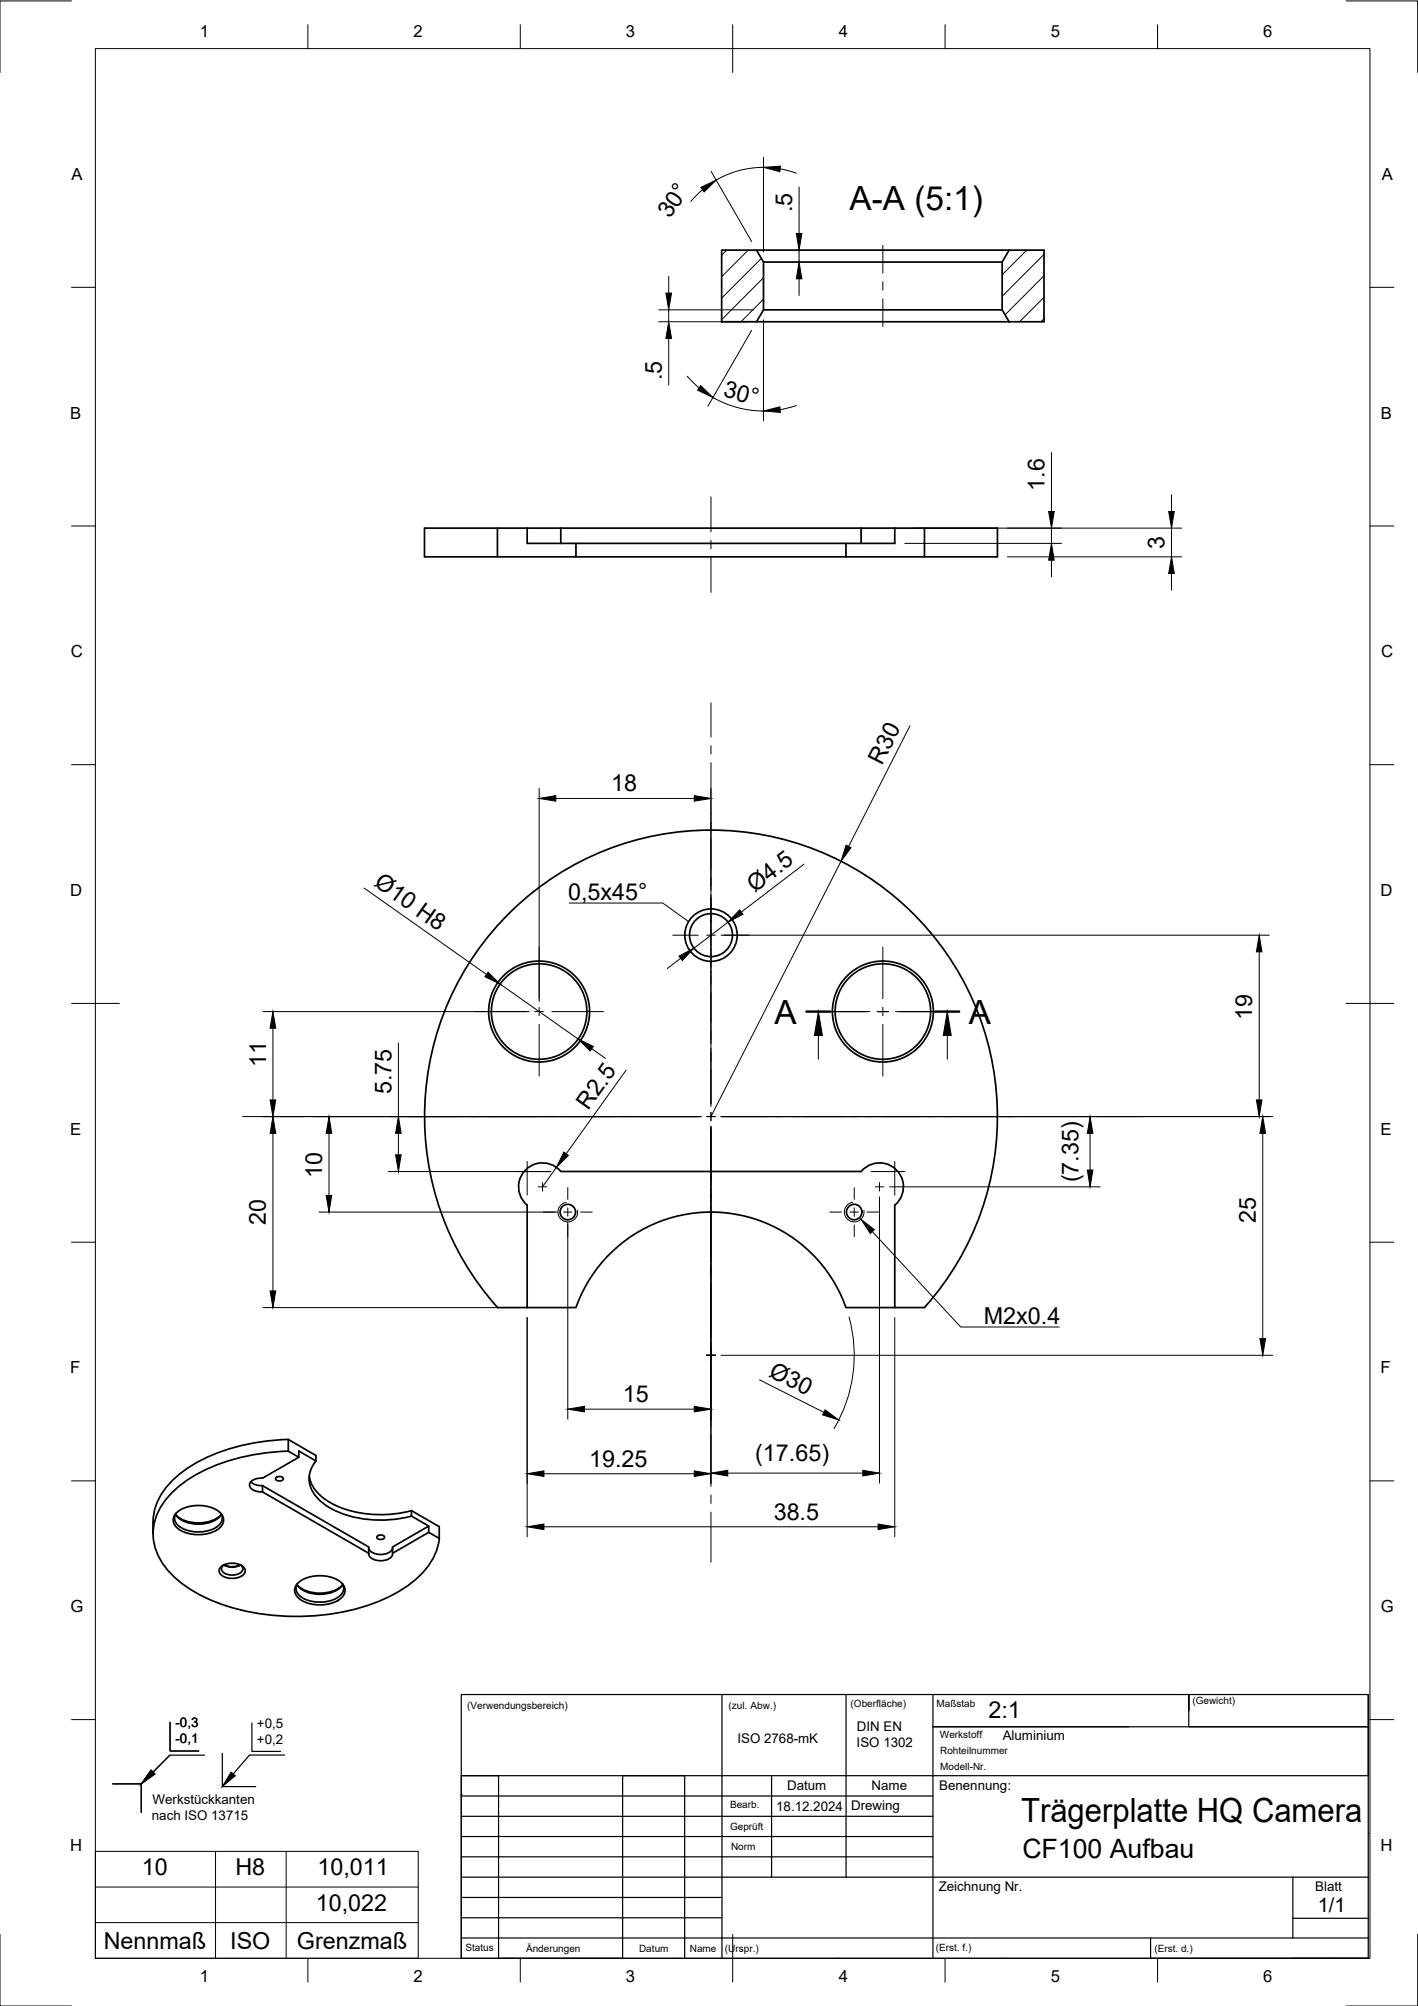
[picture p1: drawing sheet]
<svg xmlns="http://www.w3.org/2000/svg" width="297mm" height="420mm" viewBox="0 0 297 420" stroke-linecap="round" stroke-linejoin="round" font-family="sans-serif">
<!-- layer: Visible -->
<g fill="none" stroke="#000" stroke-width=".36">
<path d="M151.2 52.4h7.3l1.4 2.5v10l-1.4 2.5h-7.3zM158.5 52.4h52.9M159.9 54.9h50M211.4 52.4h7.3v15h-7.3l-1.5-2.5v-10zM158.5 67.4h52.9M159.9 64.9h50M88.9 110.6h120v6h-120zM104.2 110.6v6M110.4 110.6v3.2h77v-3.2M117.5 110.6v3.2M120.6 113.8v2.8M177.2 113.8v2.8"/>
<path d="M180.4 110.6v3.2M193.7 110.6v6M180.4 245.4h-62.9a5 5 0 0 0-7.4-.4 5 5 0 0 0 .3 7.4v21.5h-6.2M180.4 245.4a5 5 0 0 1 7.4-.4 5 5 0 0 1-.4 7.4v21.5h6.3M110.4 273.9h10.2a30 30 0 0 1 28.3-20 30 30 0 0 1 28.3 20h10.2M193.7 273.9a60 60 0 0 0-3.1-83.2 60 60 0 0 0-83.3 0 60 60 0 0 0-3.1 83.2M36.8 317.2a5.7 5.7 0 0 0 5.6 2l.8-.1a4.5 4.5 0 0 0 3.2-1.9M36.9 317a2.06 2.06 0 0 0 1 2.9 7.5 7.5 0 0 0 7.9-.4 1.91 1.91 0 0 0 .5-2.5M36.9 317.3a7.5 7.5 0 0 0 9.3 0M37.1 316.7a7.8 7.8 0 0 1 8.9 0 2.06 2.06 0 0 1 0 3.4 7.8 7.8 0 0 1-8.9 0 2.06 2.06 0 0 1 0-3.4zM52.5 310.4a3.1 3.1 0 0 0 2.5 .8M55 312.5l22.2 12.8"/>
<path d="M55 311.2l22.2 12.8v1.3M55 311.2v1.3M57.8 309.5l.7-.3a.59 .59 0 0 1 .8 .7l-.8 .3a.59 .59 0 0 1-.7-.7zM60.4 304l2.2 1.2-7.6 4.4-1.1 .1a1.47 1.47 0 0 0-1.5 1.8 2.92 2.92 0 0 0 2.6 1M60.4 301.5l5.8 3.4v1.1M60.4 301.5v2.5M60.4 301.5a41 41 0 0 0-20.9 5.9 15.1 15.1 0 0 0-7.3 9.9l-.2 3.9M60.4 303.9a40.5 40.5 0 0 0-21.8 6.5 14.3 14.3 0 0 0-6.5 9.8 12.2 12.2 0 0 0 4.5 10.2 34.2 34.2 0 0 0 17.9 7.6 47.1 47.1 0 0 0 28-4.1 18.2 18.2 0 0 0 8.9-9l.6-2.7M62.6 305.2v-1.3l3.6 2.1M64.8 309.2a7.8 7.8 0 0 0 4.2 5.4 23.5 23.5 0 0 0 17.2 1.8M66.2 306a5.7 5.7 0 0 0 1 8.4 19.8 19.8 0 0 0 13.5 4 24.1 24.1 0 0 0 5.5-.9M86.2 316.4l5.8 3.4v2.4l-2.2-1.2-7.6 4.3"/>
<path d="M86.2 317.5l3.6 2.1-7.6 4.4v1.3M86.2 316.4v1.1M89.8 319.6v1.4M46.2 328.2a3.7 3.7 0 0 1 5.1 .4 1.66 1.66 0 0 1-1.8 1.9l-.6 .1a3.1 3.1 0 0 1-2.9-1.2v-.8zM46.9 327.8a.96 .96 0 0 0-.5 .9 .96 .96 0 0 0 .7 .9 3 3 0 0 0 3.7-.7l-.1-.8-.3-.3M46.9 327.8a3.4 3.4 0 0 0 3.5 0M46.9 327.8a4.3 4.3 0 0 0 3.5 0M62.2 331.9a5.7 5.7 0 0 0 5.6 2l.8-.1a4.5 4.5 0 0 0 3.2-1.9M62.3 331.7a2.06 2.06 0 0 0 1 2.9 7.5 7.5 0 0 0 8-.4 1.91 1.91 0 0 0 .4-2.5M62.3 332.1a7.5 7.5 0 0 0 9.4 0M62.6 331.4a7.8 7.8 0 0 1 8.8 0 2.06 2.06 0 0 1 0 3.4 7.8 7.8 0 0 1-8.8 0 2.06 2.06 0 0 1 0-3.4zM77.2 325.3a1.67 1.67 0 0 0 1.7 1.5 2.84 2.84 0 0 0 3.3-1.2v-.3"/>
<path d="M77.2 324.3a2.56 2.56 0 0 0 3.2 1.2 2.14 2.14 0 0 0 1.8-1.2M79 321.8l.7-.3a.59 .59 0 0 1 .8 .7l-.8 .3a.59 .59 0 0 1-.7-.7z"/>
<circle cx="148.9" cy="195.9" r="4.5"/>
<circle cx="148.9" cy="195.9" r="5.5"/>
<circle cx="112.9" cy="211.9" r="10"/>
<circle cx="112.9" cy="211.9" r="10.6"/>
<circle cx="184.9" cy="211.9" r="10"/>
<circle cx="184.9" cy="211.9" r="10.6"/>
<circle cx="118.9" cy="253.9" r="1.62"/>
<circle cx="178.9" cy="253.9" r="1.62"/>
</g>
<!-- layer: Visible Narrow -->
<path d="M118.6 251.8a2.06 2.06 0 0 0-1.7 2.4 2.06 2.06 0 0 0 2.4 1.7 2.06 2.06 0 0 0 1.7-2.4M178.6 251.8a2.06 2.06 0 0 0-1.7 2.4 2.06 2.06 0 0 0 2.4 1.7 2.06 2.06 0 0 0 1.7-2.4" fill="none" stroke="#000" stroke-width=".21"/>
<!-- layer: TITLEBLOCK -->
<g fill="none" stroke="#000" stroke-width=".25">
<path d="M96.6 354.9h190v55.3h-190zM151.2 354.9v17h44.2v38.3M177.2 354.9v38.3M195.4 354.9v17h91.2v-10.2h-37.6v-6.8v3.4M286.6 354.9v6.8h-91.2h41M96.6 371.9h7.8v38.3h26v-38.3h13v38.3M96.6 376.2h98.8M161.6 371.9v21.3M96.6 380.4h98.8M96.6 384.7h98.8M96.6 388.9h98.8M96.6 393.2h174.2"/>
<path d="M96.6 397.4h54.6M286.6 393.2h-15.8v12.7M96.6 410.2v-38.3h54.6v38.3M96.6 401.7h54.6M96.6 405.9h190M241 405.9v4.3h45.6h-15.8M270.8 401.8h15.8"/>
</g>
<g fill="none" stroke="#000" stroke-width=".21">
<path d="M110 354.9h.1M144.3 354.9h.1M178.6 354.9h.1M212.9 354.9h.1M247.1 354.9h.1M281.4 354.9h.1M96.6 375.9h.1M286.6 384h.1M107 410.2h.1M141.3 410.2h.1M175.6 410.2h.1M209.9 410.2h.1"/>
<path d="M244.2 410.2h.1M278.5 410.2h.1"/>
</g>
<!-- layer: Smart Centers -->
<g fill="none" stroke="#000" stroke-width=".21">
<path d="M184.9 51.4v5.8M184.9 59v1.8M184.9 62.6v5.8M148.9 104.1v7.3M148.9 113.2v1.8M148.9 116.7v7.4M148.9 147.2v7.2M148.9 156.2v1.7M148.9 159.7v26.8M112.9 198.4v10.8M140.9 195.9h5.4M148 195.9h1.8"/>
<path d="M148.9 187.4v31.3M151.6 195.9h5.3M184.9 198.4v10.8M99.4 211.9h10.9M112 211.9h1.8M112.9 211v1.8M112.9 214.5v10.9M115.6 211.9h10.8M148.9 219.5v11.7M171.4 211.9h10.8M184 211.9h1.8M184.9 211v1.8"/>
<path d="M184.9 214.5v10.9M187.6 211.9h10.8M50.8 233.9h12.9M65.5 233.9h1.8M69.1 233.9h10.7M81.6 233.9h1.8M85.1 233.9h12M97.6 233.9h3.1M101.2 233.9h12M113.7 233.9h3M117.3 233.9h11.9M129.8 233.9h3"/>
<path d="M133.3 233.9h13M148 233.9h1.8M148.9 233v1.8M148.9 236.6v11.6M151.6 233.9h12.7M165.1 233.9h15.2M181.1 233.9h15.3M197.2 233.9h15.3M214.3 233.9h10.7M226.8 233.9h1.8M230.3 233.9h9.1M112.7 248.6h1.8"/>
<path d="M113.6 247.7v1.8M113.8 253.9h2.4M118 253.9h1.8M118.9 248.8v2.4M118.9 253v1.8M118.9 256.6v2.4M121.6 253.9h2.5M148.9 248.8v3M148.9 252.4v11.9M173.8 253.9h2.5M178 253.9h1.8M178.9 248.8v2.4"/>
<path d="M178.9 253v1.8M178.9 256.6v2.4M181.6 253.9h2.5M183.3 248.6h1.8M184.2 247.7v1.8M148.9 264.9v3M148.9 268.5v11.9M148 283.9h1.8M148.9 281v17.9M148.9 300.6v10.7M148.9 313.1v1.8M148.9 316.7v10.5"/>
</g>
<!-- layer: FD_Dimensions -->
<g fill="none" stroke="#000" stroke-width=".21">
<path d="M147.2 39.7l-2.5 2.5M149 35.9l8.4 14.7M159.9 33v19.8M159.9 35.1a19.8 19.8 0 0 0-9.9 2.6M163.4 35.4l3.4 .9M167.4 39.2v9.7M140.1 57.9v3.5M167.4 52.4v2.5M167.4 58.4v3.5M138 64.9h19.8M138 67.4h18.4M140.1 64.9v2.5"/>
<path d="M140.1 70.9v9.7M144 78.8l2.5 2.4M157.4 69.2l-9.1 15.9M159.9 67v21.2M149.3 83.2a21.2 21.2 0 0 0 10.6 2.9M166.8 84.9l-3.4 .9M220.3 94.8v12.3M189.5 113.8h32.9M191.3 110.6h56.2M211 116.6h36.5M220.3 110.6v3.2M220.3 117.3v3.5"/>
<path d="M245.4 103.6v3.5M245.4 110.6v6M245.4 120.1v3.5M190.6 152l-12.8 25.3M112.9 165.1v44.7M116.4 167.2h29M148.9 165.1v66.7M76.3 186l25.6 18.1M151 195.9h114.9M152.5 193.1l-7.1 5.5M168.4 181l-13.1 10M176.2 180.4l-27.3 53.5"/>
<path d="M263.8 199.4v31M55.1 211.9h55.7M57.2 215.4v15M83.5 218.5v15.4M104.8 206.1l16.3 11.5M124 219.7l2.8 2M142.6 200.7l-2.8 2.2M55.1 233.9h91.7M57.2 237.4v33M68.9 237.4v13M83.5 237.4v4.5M131.1 224.2l-12.5 17.5"/>
<path d="M148.9 236v74.8M151 233.9h115.6M228.3 237.4v7.7M264.5 237.4v43M66.8 253.9h50M81.4 245.4h34M116.5 244.5l-2.9 4.1M118.9 256v41.2M184.2 250.7v59.9M186.3 248.6h44.1M55.1 273.9h53.2M110.4 276v45.9"/>
<path d="M177.9 275.9a30 30 0 0 1-3.2 23.3M187.4 276v45.9M122.4 295.1h23M151 283.9h115.6M159.1 289l13.5 6.8M113.9 319.8h70M113.9 308.7h31.5M152.4 308.5h28.3"/>
</g>
<g fill="#000" stroke="#000" stroke-width=".21">
<path d="M146.8 39.2l3.2-1.5-2.5 2.5zM159.9 35.1l3.6-.3-.1 1.2zM167.4 54.9l.6 3.5h-1.2zM166.8 48.9h1.2l-.6 3.5zM139.5 61.4h1.2l-.6 3.5zM140.1 67.4l.6 3.5h-1.2zM146.8 80.8l2.5 2.4-3.2-1.5zM159.9 86.1l3.5-.9 .1 1.2zM220.3 113.8l.5 3.5h-1.1zM219.7 107.1h1.1l-.5 3.5zM244.8 107.1h1.2l-.6 3.5zM245.4 116.6l.6 3.5h-1.2z"/>
<path d="M112.9 167.2l3.5-.6v1.2zM145.4 166.6l3.5 .6-3.5 .6zM177.2 177l1.1 .5-2.1 2.9zM154.9 190.6l.7 .9-3.1 1.6zM263.8 195.9l.6 3.5h-1.2zM57.2 211.9l.6 3.5h-1.2zM102.2 203.6l2.6 2.5-3.2-1.5zM121.1 217.6l3.2 1.6-.7 .9zM142.2 200.3l3.2-1.7-2.5 2.6zM57.2 233.9l.6 3.5h-1.2zM56.6 230.4h1.2l-.6 3.5zM68.9 233.9l.6 3.5h-1.2z"/>
<path d="M83.5 233.9l.5 3.5h-1.1zM228.3 233.9l.6 3.5h-1.1zM263.2 230.4h1.2l-.6 3.5zM264.5 233.9l.6 3.5h-1.2zM68.3 250.4h1.2l-.6 3.5zM82.9 241.9h1.1l-.5 3.5zM118.1 241.3l1 .7-2.6 2.5zM227.8 245.1h1.1l-.6 3.5zM56.6 270.4h1.2l-.6 3.5zM118.9 295.1l3.5-.5v1.1zM145.4 294.6l3.5 .5-3.5 .6zM172.8 295.3l2.9 2.1-3.4-1z"/>
<path d="M263.9 280.4h1.2l-.6 3.5zM110.4 319.8l3.5-.6v1.2zM110.4 308.7l3.5-.6v1.1zM145.4 308.1l3.5 .6-3.5 .5zM148.9 308.5l3.5-.5v1.1zM180.7 308l3.5 .5-3.5 .6zM183.9 319.2l3.5 .6-3.5 .6z"/>
</g>
<!-- layer: Hole Notes -->
<path d="M180.4 255.4l2.8 2.2-.9 .8z" fill="#000" stroke="#000" stroke-width=".21"/>
<path d="M182.7 258l18.6 19.9h20.6" fill="none" stroke="#000" stroke-width=".21"/>
<!-- layer: Custom Tables -->
<path d="M20 387.8h67.6v22.4h-67.6zM20 395.2h67.6M45.1 387.8v22.4M59.9 387.8v22.4M20 402.7h67.6" fill="none" stroke="#000" stroke-width=".21"/>
<!-- layer: Sketch1 -->
<path d="M31.6 370.7l.9 .9-2.9 2zM48.4 371.2l.9 .7-2.7 2.3z" fill="#000" stroke="#000" stroke-width=".21"/>
<path d="M23.6 373.6h6v6M35.6 367.6l-3.5 3.6 3.5-3.6h7.2M35.6 360.7v6.1h6M46.6 367.2v7h7M52.8 360.8v6h6M59.6 367.6h-7.3l-3.4 4" fill="none" stroke="#000" stroke-width=".25"/>
<!-- layer: BORDER -->
<g fill="none" stroke="#000" stroke-width=".21">
<path d="M15 .2h-15v15M20 10.2h267v400h-267zM64.5 5.2v5M109 5.2v5M153.5 5.2v10M198 5.2v5M242.5 5.2v5M282 .2h15v15M15 60.2h5M287 60.2h5M15 110.2h5M287 110.2h5"/>
<path d="M15 160.2h5M287 160.2h5M15 210.2h10M282 210.2h10M15 260.2h5M287 260.2h5M15 310.2h5M287 310.2h5M15 360.2h5M287 360.2h5M0 405.2v15h15M64.5 410.2v5"/>
<path d="M109 410.2v5M153.5 405.2v10M198 410.2v5M242.5 410.2v5M297 405.2v15h-15"/>
</g>
<!-- layer: Hatching -->
<path d="M152.3 52.4l-1.1 1M156.7 52.4l-5.5 5.5M159.5 54.1l-8.3 8.3M159.9 58.2l-8.7 8.7M215.1 52.4l-5.2 5.2M218.7 53.3l-8.8 8.8M218.7 57.8l-8.2 8.1M159.9 62.7l-4.7 4.7M218.7 62.3l-5.1 5.1M218.7 66.8l-.6 .6" fill="none" stroke="#000" stroke-width=".21"/>
<!-- layer: Section Lines -->
<path d="M168.9 211.9h5M195.9 211.9h5" fill="none" stroke="#000" stroke-width=".51"/>
<path d="M173.9 211.9h7.5M183.7 211.9h2.4M188.5 211.9h7.4" fill="none" stroke="#000" stroke-width=".25"/>
<path d="M171.4 216.9v5M198.4 216.9v5" fill="none" stroke="#000" stroke-width=".21"/>
<path d="M171.4 211.9l.9 5h-1.7zM198.4 211.9l.9 5h-1.7z" fill="#000" stroke="#000" stroke-width=".21"/>
<!-- layer: Leaders -->
<path d="M119.2 189.1h19.6l5.4 3.9" fill="none" stroke="#000" stroke-width=".21"/>
<!-- layer: Edge Extensions -->
<path d="M108.3 245.4h7.1M110.4 243.3v7M182.5 245.4h7M187.4 243.3v7" fill="none" stroke="#000" stroke-width=".21"/>
<g font-size="7">
<text x="177.9" y="44.1">A-A (5:1)</text>
<text x="162.3" y="214.4">A</text>
<text x="202.9" y="214.4">A</text>
<text x="213.9" y="381.6">Trägerplatte HQ Camera</text>
</g>
<text font-size="5.6" x="214.2" y="389.1">CF100 Aufbau</text>
<g font-size="4.9">
<text x="140.3" y="45.9" transform="rotate(-56 140.3 45.9)">30°</text>
<text x="165.9" y="44.4" transform="rotate(-90 165.9 44.4)">.5</text>
<text x="138.6" y="79.7" transform="rotate(-90 138.6 79.7)">.5</text>
<text x="151.3" y="83" transform="rotate(15 151.3 83)">30°</text>
<text x="218.8" y="102.7" transform="rotate(-90 218.8 102.7)">1.6</text>
<text x="243.9" y="115" transform="rotate(-90 243.9 115)">3</text>
<text x="184.7" y="160.4" transform="rotate(-63 184.7 160.4)">R30</text>
<text x="128.1" y="165.8">18</text>
<text x="78.1" y="185.4" transform="rotate(35 78.1 185.4)">Ø10 H8</text>
<text x="119" y="188.4">0,5x45°</text>
<text x="158.1" y="186.9" transform="rotate(-37 158.1 186.9)">Ø4.5</text>
<text x="262.3" y="213.7" transform="rotate(-90 262.3 213.7)">19</text>
<text x="55.8" y="223.5" transform="rotate(-90 55.8 223.5)">11</text>
<text x="82" y="229.2" transform="rotate(-90 82 229.2)">5.75</text>
<text x="123.2" y="232.7" transform="rotate(-54 123.2 232.7)">R2.5</text>
<text x="67.5" y="246.7" transform="rotate(-90 67.5 246.7)">10</text>
<text x="225.9" y="247.7" transform="rotate(-90 225.9 247.7)">(7.35)</text>
<text x="55.7" y="256.5" transform="rotate(-90 55.7 256.5)">20</text>
<text x="263.1" y="256.2" transform="rotate(-90 263.1 256.2)">25</text>
<text x="206.1" y="277.2">M2x0.4</text>
<text x="130.5" y="293.7">15</text>
<text x="160.9" y="288.2" transform="rotate(27 160.9 288.2)">Ø30</text>
<text x="123.4" y="307.2">19.25</text>
<text x="158.2" y="306.1">(17.65)</text>
<text x="162.1" y="318.3">38.5</text>
<text x="207.1" y="359.8">2:1</text>
<text x="29.7" y="392.7">10</text>
<text x="49.3" y="392.7">H8</text>
<text x="66.5" y="392.7">10,011</text>
<text x="66.2" y="400.2">10,022</text>
<text x="21.7" y="408.2">Nennmaß</text>
<text x="48.2" y="408.2">ISO</text>
<text x="62.2" y="408.2">Grenzmaß</text>
</g>
<text font-size="4.2" x="276.1" y="400.6">1/1</text>
<g font-size="3.5">
<text x="41.9" y="7.7">1</text>
<text x="86.6" y="7.7">2</text>
<text x="131.1" y="7.7">3</text>
<text x="175.7" y="7.7">4</text>
<text x="220.1" y="7.7">5</text>
<text x="264.6" y="7.7">6</text>
<text x="15" y="37.7">A</text>
<text x="289.5" y="37.7">A</text>
<text x="14.7" y="87.7">B</text>
<text x="289.2" y="87.7">B</text>
<text x="14.8" y="137.7">C</text>
<text x="289.3" y="137.7">C</text>
<text x="14.7" y="187.7">D</text>
<text x="289.2" y="187.7">D</text>
<text x="14.7" y="237.7">E</text>
<text x="289.2" y="237.7">E</text>
<text x="14.7" y="287.7">F</text>
<text x="289.2" y="287.7">F</text>
<text x="14.8" y="337.7">G</text>
<text x="289.3" y="337.7">G</text>
<text x="14.7" y="387.7">H</text>
<text x="289.2" y="387.7">H</text>
<text x="41.9" y="415.2">1</text>
<text x="86.6" y="415.2">2</text>
<text x="131.1" y="415.2">3</text>
<text x="175.7" y="415.2">4</text>
<text x="220.1" y="415.2">5</text>
<text x="264.6" y="415.2">6</text>
</g>
<g font-size="2.8">
<text x="36.8" y="361.8">-0,3</text>
<text x="36.8" y="365.1">-0,1</text>
<text x="53.8" y="361.9">+0,5</text>
<text x="53.8" y="365.3">+0,2</text>
<text x="154.5" y="365">ISO 2768-mK</text>
<text x="179.5" y="366">ISO 1302</text>
<text x="179.5" y="362.6">DIN EN</text>
<text x="210" y="364.5">Aluminium</text>
<text x="32" y="377.8">Werkstückkanten</text>
<text x="164.9" y="374.9">Datum</text>
<text x="182.6" y="374.9">Name</text>
<text x="196.7" y="374.9">Benennung:</text>
<text x="31.8" y="381.2">nach ISO 13715</text>
<text x="162.6" y="379.2">18.12.2024</text>
<text x="178.3" y="379.2">Drewing</text>
<text x="196.6" y="396.2">Zeichnung Nr.</text>
<text x="275.5" y="396.1">Blatt</text>
</g>
<g font-size="2.1">
<text x="97.9" y="358">(Verwendungsbereich)</text>
<text x="152.6" y="357.9">(zul. Abw.)</text>
<text x="178.2" y="357.5">(Oberfläche)</text>
<text x="196.2" y="357.4">Maßstab</text>
<text x="249.8" y="357">(Gewicht)</text>
<text x="196.9" y="364">Werkstoff</text>
<text x="196.9" y="367.3">Rohteilnummer</text>
<text x="197" y="370.8">Modell-Nr.</text>
<text x="152.9" y="378.8">Bearb.</text>
<text x="152.9" y="383.3">Geprüft</text>
<text x="153.1" y="387.5">Norm</text>
<text x="97.5" y="408.6">Status</text>
<text x="110.2" y="408.7">Änderungen</text>
<text x="133.9" y="408.8">Datum</text>
<text x="144.5" y="408.9">Name</text>
<text x="151.9" y="408.8">(Urspr.)</text>
<text x="196" y="408.6">(Erst. f.)</text>
<text x="241.8" y="408.7">(Erst. d.)</text>
</g>
</svg>
